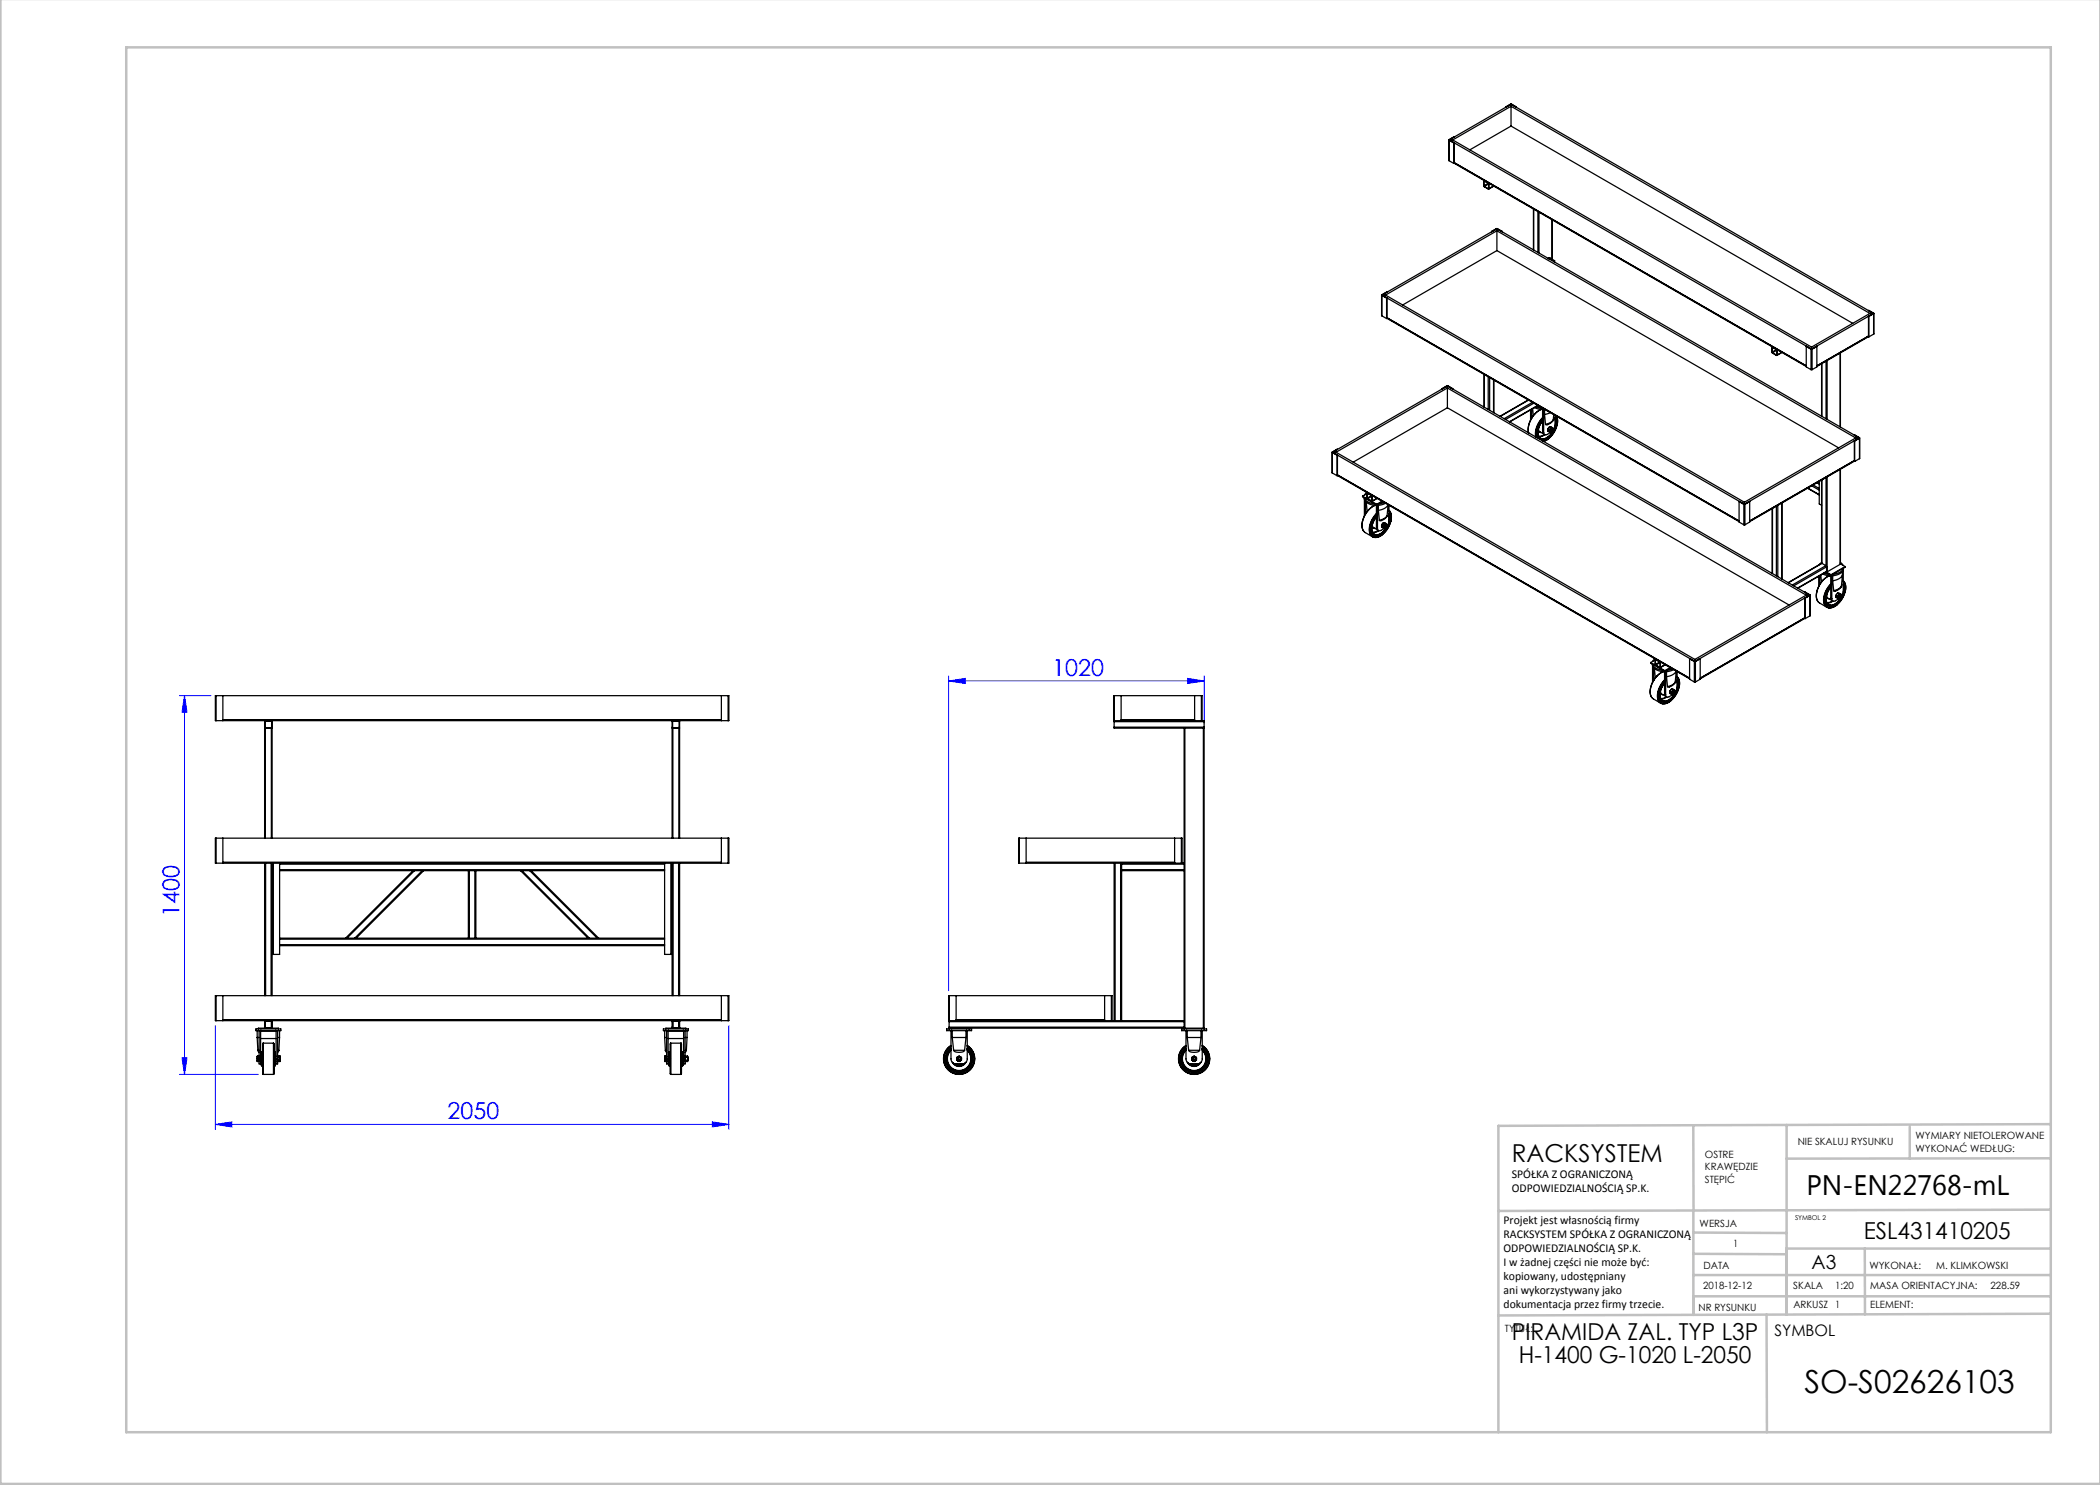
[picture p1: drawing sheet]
<svg xmlns="http://www.w3.org/2000/svg" width="420mm" height="297mm" viewBox="0 0 420 297" stroke-linecap="round" stroke-linejoin="round" font-family="sans-serif">
<g fill="none" stroke="#00f" stroke-width=".2">
<path d="M35.9 139.1h6.3M36.9 139.1v75.8M36.9 139.1l.5 3.3h-1zM189.7 136.2l3.3-.5v1zM189.7 135.2v62.9M189.7 136.2h51.1M237.5 135.7l3.3 .5-3.3 .5zM240.8 135.2v9.4M35.9 214.9h15.8M36.4 211.6h1l-.5 3.3zM43.1 205.1v20.8M145.8 205.1v20.8"/>
<path d="M43.1 224.9l3.3-.5v1zM43.1 224.9h102.7M142.5 224.4l3.3 .5-3.3 .5z"/>
</g>
<g fill="none" stroke="#c0c0c0" stroke-width=".5">
<path d="M.1 -.1v296.9h419.9M25.2 9.5h385v276.9h-385zM338.7 225.2v16.9M357.3 225v37.9M382 225.4v6.3M410.1 224.8l-110.4 .4v61.2M410.1 231.7h-52.8M338.7 259.3h71.5M338.7 255h71.5M338.7 250.8l18.6 .1M338.7 246.5l18.6 .1M338.7 242.1v20.9"/>
<path d="M373 249.7v13.2M410.1 241.9l-110.4 .3M410.2 249.7h-52.9v13.2M353.3 262.9l.1 23.5M410.2 262.7l-110.5 .4"/>
</g>
<g fill="#00f">
<path d="M43.1 224.9l3.3-.5v1zM142.5 224.4l3.3 .5-3.3 .5zM189.7 136.2l3.3-.5v1zM237.5 135.7l3.3 .5-3.3 .5z"/>
<path d="M36.4 211.6h1l-.5 3.3zM36.9 139.1l.5 3.3h-1z"/>
</g>
<g fill="none" stroke="#000" stroke-width=".25">
<path d="M289.8 28v4.1M289.8 28.1v-.2l1-.5-.9 .7M289.8 28.1v4M289.8 28.1l1 .5M289.8 32.1l1 .6M289.8 28l72.5 41.8M289.8 28h.7M290.5 28l71.8 41.4M290.5 28l11.7-6.7 71.8 41.4M290.8 28.6v4.1M290.8 28.6v4M290.8 32.6v.1"/>
<path d="M290.8 32.5l70.5 40.7M290.8 32.6l70.5 40.7M296.8 37.2l.1 .1M296.8 36.3v.9M296.8 36.1h.1M296.9 36.1l-.2 .1 .1 1.1 .8 .5 .2-.1M296.9 36.2l-.1 .1M296.9 36.2l.7 .5M296.9 37.3l.7 .4M297.6 36.6l.2 .2M297.6 36.7l.1 .1M297.6 36.7l-.8 .5"/>
<path d="M297.7 37.7h-.1M297.7 36.8v.9M297.7 36.8l-.8 .5M297.8 36.8v.9M297.9 36.7l-.1 .1M298.7 37.2l-.9 .5M298.8 37.2l-1.1 .6M301.1 21.4l1.1-.6 1.1 .6M301.1 21.4h.1M301.1 21.4v.1M302.1 20.9l1.2 .5M302.2 20.8l-12.4 7.2"/>
<path d="M302.2 20.8l72.5 41.9M302.2 20.8v4.4M302.2 25.2l68.3 39.5M302.2 25.2l-8.2 4.8M303.3 21.4v.1M276.3 59l.1 4.2M276.4 59.1v-.1l1-.6-.9 .7M276.4 59.1l.9 .5M276.4 59.1v4.1M276.4 59l72.5 41.9M276.4 59h.7M277.1 59l71.8 41.4"/>
<path d="M277.1 59l22.3-12.8 71.8 41.4M277.3 59.6l.1 4.1M277.3 59.6v4.1M298.3 46.3l1.1-.6 1 .6M298.3 46.3h.1M298.3 46.3v.1M299.3 45.8h.2M299.4 45.7l72.5 41.9M299.4 45.7l-23 13.3M299.4 45.7v4.4M299.4 50.1l68.3 39.5M299.4 50.1l-18.9 10.9"/>
<path d="M300.4 46.3h.1M300.4 46.3v.1M306.7 41.8v8.2M307.6 42.3v8.2M307.8 42.4v8.2M309.7 51.6h.3M309.7 51.6l-.1 .1M309.7 51.6l.1 .1M309.8 51.7h.1M309.8 51.7h-.1M309.8 51.7v.1M309.9 51.7l.9 .5"/>
<path d="M309.9 51.7v.1M310 51.6l-.1 .1M310 51.6l.9 .5M310.4 44v7.9M310.5 44v7.9M310.8 52.2v.2M310.9 52.1l-.1 .1M310.9 52.1v.3M276.4 63.2l.9 .5M277.4 63.7h-.1M277.4 63.5l70.4 40.7M277.4 63.7l70.4 40.6"/>
<path d="M288.4 77.7l1.1-.5 1 .5M288.4 77.7l1.1-.6 1 .6M288.4 77.7v.1M289.5 77.2l72.5 41.8h-.7M289.5 77.2l-23 13.3M289.5 77.2v4.4M290.5 77.7v.1M296.8 74.9v6.5M296.9 74.9v6.6M297.6 75.4v6.5M297.9 75.5v6.6M298.7 76v6.5"/>
<path d="M298.8 76v6.5M305.7 80l-5.7 3.3M354.4 70.4l.1 .1M354.4 69.5v.9M354.4 69.4h.1M354.5 69.5h-.1M354.5 69.5l.8 .4M354.5 70.5l.8 .5M355.3 69.9v.2M355.3 69.9l-.9 .5M355.3 71h.1M355.3 70.1v.9"/>
<path d="M355.3 70.1l-.8 .4M355.4 70.1l-.1-.2-.9-.5v1.1l.9 .6 .1-.1M355.4 70.1v.9M355.6 70l-.2 .1M356.3 70.5l-.9 .5M356.4 70.5l-1 .6M361.3 69.3v4.1l.9 .5M361.3 69.3l.9 .6M361.3 69.3h.1M362.2 69.9h.2M362.2 73.9h.2M362.2 69.9v4"/>
<path d="M362.3 69.4v.4M362.4 69.9v4M363.4 69.3l-1.2 .5M363.4 69.3l-1 .6M363.4 69.3v4.1l-1 .5M364.3 72.8v10.4M364.4 72.7v10.6M365.2 72.2v11.6M365.4 72.1v11.8M368 70.6v14.8M368.1 70.6v14.8M373.7 62.1l1 .5v.1"/>
<path d="M373.7 63.3h.1M373.7 63.3v4M373.7 67.3l.1 .1M373.7 67.2l-10.3 6M373.7 67.3l-10.3 6M373.8 63.3v4.1M374 62.7l-11.7 6.7M374 62.7h.7M374.6 62.6l-.9 .7M374.7 62.7l-12.4 7.1M374.7 62.7l-.9 .6M374.7 62.7v4.1"/>
<path d="M374.7 66.8l-.9 .6M374.8 62.7l-.1 4.1M266.4 90.5l.1 4.1M266.5 90.5v4.1M266.5 90.5l.9 .6M266.5 94.6l.9 .5M266.5 90.5l72.5 41.8M266.5 90.5h.7M266.6 90.4v.1M267.2 90.5l71.8 41.4M267.2 90.5l22.3-12.9 71.8 41.4M267.4 91.1v4"/>
<path d="M267.4 91.1l.1 4M267.5 89.9l-1 .5v.1M267.5 95.1h-.1M267.5 95l70.4 40.6M267.5 95.1l70.4 40.7M272.5 99.2l2.8 1.7M272.5 99.2v.2l2.8 1.6M272.9 99.9v3.3M273.3 98.5l-.4 .5M273.4 98.7v.9l.1 .2M273.4 98.7l-.9 .5M273.5 99.6v.1"/>
<path d="M273.5 98.7v.9M273.5 98.6h-.1M273.5 98.6l-.1 .1M273.5 98.7h.1M273.5 98.7l.8 .4M273.5 99.7l.8 .5M274.3 99l.2 .3M274.3 99.1l.1 .1M274.3 99.1l-.8 .5M274.4 99.2v.9M274.4 99.2l-.9 .5M274.5 99.3v.9"/>
<path d="M274.6 99.2l-.1 .1M275.4 99.7l-.9 .5M275.4 99.7l-1 .6M289.5 81.6l68.3 39.4M289.5 81.6l-18.9 10.8M305.7 80l-5.6 3.3M306.1 82v2M306.2 83.9a3.8 3.8 0 0 0-.5 2.7M306.3 81.9v1.7M306.5 80.5l-5.7 3.2M306.5 81.7l.2 1.4M306.8 80.6l-5.7 3.3"/>
<path d="M306.9 81.5l.9 .3 1.1 .1v1M307.2 81.4l1 .2M307.5 86.6l.1 .7 .5 .5M307.5 81.2l1.1 .6M307.5 81.1l-5.6 3.2M307.6 81.1h.1M307.6 81.1l-5.7 3.3M307.6 86l.2 .4 .4 .1M307.7 85.7l.2 .6 .7 .4M308.3 81.9a4.1 4.1 0 0 0-2 1.8M308.3 81.9a4.5 4.5 0 0 0-2.6 4.7M308.5 84.2a3.4 3.4 0 0 0-.8 3"/>
<path d="M308.5 86.4l.1 .3 .3 .2-.5 .4h-.6M308.5 83.8a3.9 3.9 0 0 0-1 3.8M308.5 83.6a4.4 4.4 0 0 0-1.3 3.8M308.5 83.5a4.5 4.5 0 0 0-1.3 3.9M308.5 84.2a2.82 2.82 0 0 0-.5 3.4 1.67 1.67 0 0 0 2.2-.7l.7-1.2M308.5 81.9v4.5M308.5 86.4l.2 .1M308.6 81.7v.1M308.7 81.7l-.1 .1M308.7 81.9v4.6M308.9 86.9l-.6 .3h-.6M308.9 82.9l.2 2"/>
<path d="M309.6 85.8v.4l.3 .2M309.6 85.8l.3 .2M309.8 87.7l-1.1 .6M309.9 86v.2M309.9 86.4h.2M309.9 85.4l.7 .2M309.9 85.4l-.3 .4M309.9 85.4l.3 .1M309.9 86.2l.2 .2M309.9 86.2v.2M310.1 82.5l-1.2 .4M310.1 85.8l-.2 .4"/>
<path d="M310.1 85.8l-.2 .2M310.1 86.4h.1M310.2 85.9v-.1a.16 .16 0 0 1 .2 .2 .16 .16 0 0 1-.1 .2 .16 .16 0 0 1-.2-.1zM310.2 86.4l-.8 .5a.43 .43 0 0 1-.5 0 .43 .43 0 0 1-.2-.4M310.2 85.5l-.1 .3M310.2 85.5l.2 .1M310.2 86.4l.5-.4 .3-.6v-2.3a3.3 3.3 0 0 1-.7 4.1l-1 .7-.8 .3M310.3 86.2h-.1M310.4 85.6l-.3 .2M310.4 85.6l.2 .2M310.4 86.2l-.3 .2M310.4 85.6h.2"/>
<path d="M310.4 86.2l-.2 .2M310.4 85.9a.22 .22 0 0 0-.3 0 .22 .22 0 0 0 .1 .3M310.4 85.9h.1M310.4 85.9a.22 .22 0 0 0-.3 0 .22 .22 0 0 0 .2 .3M310.6 85.6v.2M310.6 85.8l-.2 .4M310.7 84a1.6 1.6 0 0 1-1.6 .9M310.7 84l-.6 .5-1 .4M310.7 86.1a2.23 2.23 0 0 1-2.6 1.5l-.4-.4M310.7 82.9v1.1M311 83.5a3.5 3.5 0 0 1-2.6 4.4 1.46 1.46 0 0 1-.8-2.1l.4-1 .5-.7M311 83.6a3.5 3.5 0 0 1-2.5 4.3 1.4 1.4 0 0 1-.9-2.1l.4-1 .5-.7"/>
<path d="M311 83.8a2.44 2.44 0 0 1 0 1.7M311 83.9v1.2M311.3 83.3l.2 .7-.1 1.1 .1-1zM311.4 85.1l-.7 1.5-.9 1.1M361.5 97.6l2.3 1.4M361.6 97.6l2.2 1.3M362.3 97.2l1.5 .8M362.6 97l1.2 .7M363.4 96.6l.4 .2M363.5 96.5l.3 .2M363.8 96.3v4.5l.5 .3M364.3 96v16.7"/>
<path d="M364.4 96v16.7M365.2 95.5v17.7M365.4 95.4v19M368 93.9v19M368.1 93.9l-.1 19M370.9 87l1 .5v.2M370.9 92.2v.1M370.9 92.1l-21 12.1M370.9 92.2l-21 12.1M370.9 88.2v4.1M370.9 88.2v4M371.2 87.6l-22.3 12.8"/>
<path d="M371.2 87.6h.7M371.8 87.5v.2M371.9 87.6l-23 13.3M371.9 87.7l-1 .5M371.9 87.7v4M371.9 91.7l-1 .6M371.9 87.6v4.1M272.5 104.4l-.1 1 .3 .8M272.7 106.2l1.8 1.2M273 103l-.5 1.4M273 102.9a4.1 4.1 0 0 1 2-1.8 4.4 4.4 0 0 0-2.4 4.9l.1 .2M273.1 100.3v2.5"/>
<path d="M273.3 100.4v.3M273.3 100.7l.1 1.6M273.4 100.5l-.1 .2M274.3 105.8l.1 .7 .4 .4M274.4 100.1l-.1 .1M274.4 105.2l.2 .4 .4 .1M274.5 100.2l-.2 .1M274.5 104.9l.2 .6 .7 .4M274.8 106.9v.1M275.3 102.7a3.9 3.9 0 0 0-1.1 4.4 1.64 1.64 0 0 0 2.3-.2M275.3 105.5l.1 .4 .3 .2M275.3 102.8a3.9 3.9 0 0 0-1.1 4.2 1.53 1.53 0 0 0 2.3-.1"/>
<path d="M275.3 101.1v4.4M275.3 105.5l.2 .2M275.3 100.9v.1M275.5 101.1v4.6M275.7 102.1l1.1-.4 .8-.8-.2 2.3M275.7 101.1v1M275.7 102.1l.2 1.9M275.7 106.1l-.5 .3-.7 .1M276.3 105l.3 .2M276.3 105v.4l.3 .2M276.4 100.2l-1.1 .7M276.5 100.3l-1.2 .7"/>
<path d="M276.6 105.2l.1 .2M276.6 105.6h.2M276.7 104.5l-.4 .5M276.7 104.5l.3 .2M276.7 104.5l.6 .3M276.7 105.4l.1 .2M276.7 105.4l-.1 .2M276.8 105l-.1 .4M276.8 105l-.2 .2M276.8 105.6h.2M276.8 100.5l-1.1 .3M276.9 105l.2-.1 .1 .2a.22 .22 0 0 0-.4 0 .22 .22 0 0 0 .2 .3h-.2z"/>
<path d="M277 105.1v-.1a.16 .16 0 0 1 .2 .2 .16 .16 0 0 1-.1 .2 .16 .16 0 0 1-.2-.1zM277 105.6l-.8 .5a.43 .43 0 0 1-.5 0 .43 .43 0 0 1-.2-.4M277 104.7l-.2 .3M277 104.7l.2 .1M277.1 100.7a3.3 3.3 0 0 1-4.2-.7l-.1-.5a2.26 2.26 0 0 0 2.2 1.3M277.2 104.8l-.4 .2M277.2 104.8l.1 .2M277.2 105.4l-.4 .2M277.2 104.8h.1M277.2 105.4l-.2 .2M277.2 105.1h.1M277.3 104.8v.2"/>
<path d="M277.3 105l-.1 .4M277.4 103.2a1.6 1.6 0 0 1-1.5 .9v-.1M277.4 103.2l-.6 .5-.9 .3M277.4 105.3a2.23 2.23 0 0 1-2.6 1.5l-.3-.4M277.7 104.9a2.78 2.78 0 0 1-2.7 2 1.67 1.67 0 0 1-.5-2.2l.8-1.3a3.2 3.2 0 0 0-.8 3h.5l.6-.3M277.8 101.1v3.5l-.3 .6-.5 .4M277.8 102.1l.1 .1M277.8 102.3a3.3 3.3 0 0 1-.8 4 1.84 1.84 0 0 1-2.6 .8 3.4 3.4 0 0 1 .9-4.1M277.8 102.7a3.5 3.5 0 0 1-2.6 4.4 1.46 1.46 0 0 1-.8-2.1l.4-1 .5-.8a3 3 0 0 0-.6 3.7 1.86 1.86 0 0 0 2.4-1 3.2 3.2 0 0 0 .7-3.1M277.8 102.1l.4 .9v1.3M277.8 103a2.44 2.44 0 0 1-.1 1.7M277.8 103.1v1.2"/>
<path d="M277.9 102.2l.4 .8-.1 1.2M278.2 104.3l-.7 1.5-1 1.1M347.8 100.3l1.1 .5 1-.5M347.8 100.3l1 .6M347.8 100.3v4.1l1 .6M348.8 100.9h.2M348.8 105h.2M348.8 100.9v4.1M348.9 100.4v.5M349 100.9v4.1M349.9 100.3l-.9 .6M349.9 100.3v4.1l-.9 .6"/>
<path d="M354.4 101.7v13M354.5 101.7v13M355.3 101.2v14M355.6 101.1v14.2M356.3 100.6v15.2M356.4 100.6v15.2M361 118.5l1 .5v.1M361 119.6v4.1M361.3 119l-22.3 12.9M361.9 119l-.9 .6M362 119.1l-23 13.2M362 119.1v4.1"/>
<path d="M362 119v4.2M363.7 115.2v2.1M363.8 117.1a3.2 3.2 0 0 0-.2 3.2M363.9 117a4.1 4.1 0 0 1 2-1.9 4.4 4.4 0 0 0-2.4 5l.3 .4 1.6 .9M364 115.1v1.8M364.2 115l.1 1.4M364.3 112.7h.1M364.3 112.7l-6.7 3.8M364.3 112.5l-.4 .4M364.4 112.7l.8 .4M364.4 112.7l-6.7 3.9M364.8 114.6l1 .3"/>
<path d="M365.1 119.8l.2 .8 .4 .4M365.1 114.4l1.1 .7M365.2 113.1l.1 .3M365.2 113.1l-6.7 3.9M365.3 119.3l.2 .3 .3 .2M365.3 114.3l-5.7 3.4M365.3 113.4v.9M365.3 113.4l-6.6 3.8M365.3 114.3l-5.8 3.3M365.3 119l.2 .6 .7 .4M365.4 114.4h-.2l1 .5M366.1 116.8a3.9 3.9 0 0 0-1 4.4 1.64 1.64 0 0 0 2.3-.2"/>
<path d="M366.1 119.6l.2 .4 .3 .2M366.1 116.9a3.9 3.9 0 0 0-1 4.2 1.53 1.53 0 0 0 2.3-.1M366.1 119.6l.3 .2M366.1 115.2v4.4M366.2 114.9v.2M366.4 115.2v4.6M366.5 115.1v1.1M366.5 116.2l.2 1.9M367.2 119l.3 .2M367.2 119v.5l.3 .2M367.5 119.2v.3M367.5 119.7h.2"/>
<path d="M367.5 118.6l-.3 .4M367.5 118.6l.3 .2M367.5 118.6l.7 .2M367.5 119.5l.2 .2M367.5 119.5v.2M367.7 119l-.2 .5M367.7 119l-.2 .2M367.7 119.7h.1M367.8 119.1l.2-.1 .1 .2a.22 .22 0 0 0-.4 0 .22 .22 0 0 0 .2 .3h-.2zM367.8 119.2l.1-.1a.16 .16 0 0 1 .1 .1 .16 .16 0 0 1-.1 .2 .16 .16 0 0 1-.2-.1zM367.8 119.7l-.7 .5a.43 .43 0 0 1-.5 0 .43 .43 0 0 1-.2-.4M367.8 118.8l-.1 .2"/>
<path d="M367.8 118.8h.2M368 118.8l-.3 .2M368 118.8l.2 .3M368 119.5l-.3 .2M368 118.8h.2M368 119.5l-.2 .2M368 112.9l-2.6 1.5M368.1 119.2h.1M368.1 112.5l.5 .6M368.1 112.8l.9 .5M368.2 118.8v.3M368.2 119.1l-.2 .4"/>
<path d="M368.3 117.2a1.6 1.6 0 0 1-1.5 1l-.1-.1M368.3 117.2l-.6 .6-1 .3M368.5 115l-.8 .8-1.2 .4M368.5 114.3v.7M368.5 115l-.2 2.2M368.5 119a2.78 2.78 0 0 1-2.6 2 1.67 1.67 0 0 1-.5-2.3l.7-1.2a2.86 2.86 0 0 0-.5 3.3 1.68 1.68 0 0 0 2.3-.8l.4-.6M368.7 116.1a2.16 2.16 0 0 1 .3 2.2M368.7 114v4.5l-.3 .7-.5 .5M368.7 116.4a3.3 3.3 0 0 1-.8 4 1.84 1.84 0 0 1-2.6 .7 3.4 3.4 0 0 1 .8-4M368.7 116.8a3.5 3.5 0 0 1-2.7 4.4 1.46 1.46 0 0 1-.8-2.1l.4-1 .5-.8M368.7 116.9a3.5 3.5 0 0 1-2.6 4.3 1.4 1.4 0 0 1-.9-2.1l.4-1 .5-.7M368.7 116.2l.4 .8-.1 1.3"/>
<path d="M368.7 117a2.44 2.44 0 0 1-.1 1.8M368.7 117.2v1.2M368.7 113.6a2.24 2.24 0 0 1-2.1 1.3M368.7 113.6a1.84 1.84 0 0 1-2 1.5h-1.1l-1.1-.3M369 113.3l-2.8 1.6M369 113.3v.1l-2.8 1.7M369 118.3l-.6 1.6-1 1.1M43.2 139.1h-.1v5h.1M43.2 139.1v5M43.2 139.1h102.4M44.6 139.1v5M144.3 139.1v5"/>
<path d="M145.6 139.1h.2v5h-.2M145.6 139.1v5M222.9 139.1h-.2v5h.2M222.9 139.1h17.4M222.9 139.1v5M224.2 139.1v5M238.9 139.1v5M240.3 139.1h.1v5M240.3 139.1v5M330.1 132.5l2.9 1.6M330.1 132.5v.1l2.9 1.7M330.4 139.5l1.7 1.1"/>
<path d="M330.5 132.8a1.91 1.91 0 0 0 2.1 1.5h1l1.1-.4M330.5 132.8a2.2 2.2 0 0 0 2.1 1.2M330.5 133.1v3.4M330.6 136.3a3.2 3.2 0 0 0-.2 3.2M330.7 133.5v2.6M330.9 133.7v.3M330.9 134l.2 1.6M331 131.8l-.4 .5M331 133.8l-.1 .2M331 132l-.9 .5M331.1 132.9l.1 .1M331.1 132v.9"/>
<path d="M331.1 131.8v.1M331.2 131.9h-.2v1l.2 .2M331.2 131.9l-.1 .1M331.2 131.9l.7 .5M331.2 133l.7 .5M331.4 135.2l-.7 1M331.4 135.2l1.3-.9a4.4 4.4 0 0 0-2.5 5l.2 .2M331.9 139l.1 .8 .4 .4M331.9 132.3l.2 .3M331.9 132.4l.1 .1M331.9 132.4l-.8 .5M332 133.4l-.1 .1"/>
<path d="M332 132.5v.9M332 132.5l-.8 .5M332 138.5l.2 .3 .4 .2M332.1 133.5h-.2M332.1 132.6v.9M332.1 138.2l.2 .6 .7 .4M332.2 132.5l-.1 .1M332.9 136a3.9 3.9 0 0 0-1.1 4.4 1.64 1.64 0 0 0 2.4-.2M332.9 138.8l.1 .4 .3 .2-.5 .3-.6 .1M332.9 136.1a3.9 3.9 0 0 0-1.1 4.2 1.53 1.53 0 0 0 2.3-.1M332.9 134.3v4.5M332.9 138.8l.2 .1"/>
<path d="M333 134.1v.2M333 132.9l-.9 .6M333.1 133l-1.1 .5M333.1 134.3v4.6M333.3 139.4l-.6 .3h-.6M333.3 135.3l1.3-.4 .6-.7-.2 2.2M333.3 134.3v1M333.3 135.3l.2 2M334 138.2l.3 .2M334 138.2v.5l.3 .2M334 133.5l-1 .6M334.1 133.6l-1.1 .7"/>
<path d="M334.3 138.4v.3M334.3 138.9h.2M334.3 137.8l-.3 .4M334.3 137.8l.3 .2M334.3 137.8l.7 .2M334.3 138.7l.2 .2M334.3 138.7v.2M334.5 138.2l-.2 .5M334.5 138.2l-.2 .2M334.5 133.8l-1.2 .2M334.6 138.3a.16 .16 0 0 1 .2 .1 .16 .16 0 0 1-.1 .2 .16 .16 0 0 1-.2-.1zM334.6 138l-.1 .2"/>
<path d="M334.6 138h.2M334.7 138.7h-.1M334.8 138l-.3 .2M334.8 138l.2 .3M334.8 138.7l-.3 .2M334.8 138h.2M334.8 138.3a.22 .22 0 0 0-.3 .1 .22 .22 0 0 0 .1 .3M334.8 138.3v.1M334.8 138.3a.22 .22 0 0 0-.3 .1 .22 .22 0 0 0 .2 .3M335 138v.3M335 138.3l-.2 .4M335 136.4a1.6 1.6 0 0 1-1.5 1v-.1"/>
<path d="M335 136.4l-.5 .6-1 .3M335.1 138.5a2.23 2.23 0 0 1-2.6 1.6l-.4-.4M335.3 138.2a2.78 2.78 0 0 1-2.7 2 1.67 1.67 0 0 1-.4-2.3l.7-1.3a3.4 3.4 0 0 0-.8 3.1M335.4 137.6l-.4 1-1.2 .7a.43 .43 0 0 1-.5 .1 .43 .43 0 0 1-.2-.5M335.4 135.6a3.3 3.3 0 0 1-.7 4 1.84 1.84 0 0 1-2.6 .7 3.4 3.4 0 0 1 .8-4M335.4 136a3.5 3.5 0 0 1-2.6 4.4 1.46 1.46 0 0 1-.8-2.2l.4-.9 .5-.8M335.4 136a3.5 3.5 0 0 1-2.5 4.4 1.4 1.4 0 0 1-.9-2.1l.4-1 .5-.8M335.4 136.2a2.43 2.43 0 0 1 0 1.8M335.4 136.4v1.2M335.4 134.3v3.3M335.8 137.5a2.23 2.23 0 0 0-.4-2.2 3.4 3.4 0 0 1-.7 4.3l-.6 .6M337.9 131.8l1 .5"/>
<path d="M337.9 131.8v4l1 .6M338 131.7l-.1 .1M338.9 132.3h.2M338.9 136.4h.2M338.9 132.3v4.1M339 131.9v.4M339.1 132.3v4.1M340 131.8l-1.1 .4M340 131.8l-.9 .5M340 131.8v4l-.9 .6M361 123.7h.1M361 123.6l-21 12"/>
<path d="M361 123.7l-21 12.1M362 123.2l-1 .5M366.5 120.2l-.6 .3h-.6M366.6 120.2l-.6 .3-.6 .1M43.2 144.1h102.4M44.6 144h99.7M53.1 144.3h1.2v1.2h-1.2zM53.1 144.1l-.2 .2v1.2l.2 .1 1.3-.1v-1.2l-.2-.2M134.6 144.3h1.2v1.2h-1.2zM134.6 144.1l-.2 .2v1.2l.2 .1 1.3-.1v-1.2l-.2-.2M222.8 145.4v.2h14M222.8 144.1v.2"/>
<path d="M222.8 144.3v1.1M222.8 145.4h18M222.8 144.3h18M222.9 144.1h17.4M224.2 144h14.7M236.8 145.6h.2M236.8 145.6v27M237 145.6h3.7M237 145.6v60M240.3 144.1h.1M240.4 144.1h.4v.2M240.7 145.6h.1"/>
<path d="M240.7 145.6v60M240.8 145.4v.2M240.8 144.3v1.1M240.8 145.6v60.2M43.2 167.6h-.1v5h.1M43.2 167.6v5M43.2 172.6h102.4M43.2 167.6h102.4M44.6 167.6v5M44.6 172.5h99.7M52.9 167.6v-22h.2v22M52.9 172.6v26.5"/>
<path d="M53.1 172.6v26.5M54.2 172.6v26.5M54.3 167.6v-22h.1v22M54.4 172.6v26.5M54.7 172.6v18.3M55.9 172.6v18.3h-1.2M55.9 174.1h26.7M55.9 173.9h77M55.9 172.8h77M82.6 174.1h.3M82.6 174.1l-13.5 13.5M82.9 174.1h1.6"/>
<path d="M82.9 174.1l-13.5 13.5M84.5 174.1h.2M84.5 174.1l-13.5 13.5M84.7 174.1h9M84.7 174.1l-13.5 13.5M93.7 174.1h.2M93.7 174.1v13.5M93.9 174.1h1.1M93.9 174.1v13.5M95 174.1h.2M95 174.1v13.5M95.2 174.1h8.9"/>
<path d="M95.2 174.1v13.5M104.1 174.1h.3M104.1 174.1l13.5 13.5M104.4 174.1h1.6M104.4 174.1l13.5 13.5M106 174.1h.2M106 174.1l13.5 13.5M106.2 174.1h26.7M106.2 174.1l13.5 13.5M132.9 172.6v18.3h1.3M134.2 172.6v18.3M134.4 167.6v-22h.2v22"/>
<path d="M134.4 172.6v26.5M134.6 172.6v26.5M135.7 172.6v26.5M135.8 167.6v-22h.1v22M135.9 172.6v26.5M144.3 167.6v5M145.6 167.6h.2v5h-.2M145.6 167.6v5M203.9 167.6h-.2v5h.2M203.9 172.6h32.4M203.9 167.6h32.4M203.9 167.6v5"/>
<path d="M205.2 172.5h29.7M205.2 167.6v5M222.8 172.6v31.5M223 172.6v31.5M224.1 172.6v31.5M224.3 173.9v.2M224.3 172.6v.2M224.3 174.1h12.5M224.3 173.9h12.5M224.3 172.8h12.5M224.3 172.8v1.1M224.3 174.1v30"/>
<path d="M234.9 167.6v5M236.3 167.6h.1v5M236.3 172.6h.1M236.3 167.6v5M236.4 172.6h.4M236.8 173.9v.2M236.8 172.6v.2M236.8 172.8v1.1M236.8 174.1v30M43.2 199.1h-.1v5h.1M43.2 199.1h102.4M43.2 199.1v5"/>
<path d="M44.6 199.1v5M54.4 190.9h.3M55.9 187.6h13.2M55.9 189.1h77M55.9 188.9h77M55.9 187.8h77M69.1 187.6h.3M69.4 187.6h1.6M71 187.6h.2M71.2 187.6h22.5M93.7 187.6h.2M93.9 187.6h1.1"/>
<path d="M95 187.6h.2M95.2 187.6h22.4M117.6 187.6h.3M117.9 187.6h1.6M119.5 187.6h.2M119.7 187.6h13.2M134.2 190.9h.2M144.3 199.1v5M145.6 199.1h.2v5h-.2M145.6 199.1v5M189.9 199.1h-.2v5h.2M189.9 199.1h32.4"/>
<path d="M189.9 199.1v5M191.2 199.1v5M220.9 199.1v5M222.3 199.1h.1v5M222.3 199.1v5M43.2 204.1h102.4M44.6 204h99.7M51.4 207.5h.4M51.4 207.5l.2 2.6M51.4 206.1v1.4M51.4 211.8l.1 .2M51.4 211.3l.1 .2"/>
<path d="M51.4 212.2l.1 .1M51.4 211.8v.4M51.4 211.3v.5M51.5 211.5l-.1 .3M51.5 211.2l-.1 .1M51.5 212l-.1 .2M51.5 211.5h.3M51.5 211.2h.3M51.5 212h.3M51.6 210.1l.2 .4M51.6 210.1h.2M51.7 205.8h-.5v.3h5v-.3h-.5"/>
<path d="M51.7 205.8h4M51.7 205.8v-.2h4v.2M51.8 211.3h.1M51.8 212.2h.1M51.8 211.8h.3v1h-.3zM51.8 206.1v6.2h-.3M52.1 212.3h.2M52.1 211.3h.2M52.1 206.1v5.7M52.1 206.2h3.1M52.1 207.7h3.1M52.3 210.4v2.8"/>
<path d="M52.3 213.2h.2M52.5 210.3l-.2 .1M52.6 214.8l.1 .1M52.6 208.7v6.1M52.7 208.6l-.1 .1M52.7 208.6v6.3M52.7 208.6h2M52.7 214.9h2M52.9 205.4l.2 .2M52.9 204.1v1.5M53.1 204.3h1.2v1.2h-1.2zM53.1 204.1h.1"/>
<path d="M53.1 204.2v1.3M53.1 205.6h.1M53.1 204.1l-.2 .2M54.2 204.1l.2 .2M54.3 204.1h.1M54.3 204.2v1.3M54.3 205.6h.1M54.4 205.4l-.2 .2M54.4 204.1v1.5M54.7 208.6v.1M54.7 208.6v6.3M54.7 214.8v.1"/>
<path d="M54.7 208.7v6.1M54.8 210.3l.2 .1M55 210.4v2.8M55 213.2h-.2M55.1 212.3h.1M55.1 211.3h.1M55.2 211.8v1h.3v-1M55.2 211.8h.3M55.2 206.1v5.7M55.5 207.5h.4M55.5 210.1h.3M55.5 212.2v.1"/>
<path d="M55.5 206.1v5.7M55.5 211.2v.1M55.5 211.2v.3M55.5 211.5v.5M55.5 212v.3M55.5 211.5h.5M55.5 211.2h.5M55.5 212.3h.5M55.5 212h.5M55.8 210.1l-.3 .4M55.9 206.1v1.4M55.9 207.5l-.1 2.6"/>
<path d="M56 211.2v.1M56 211.5v.3M56 212v.2M56 211.3v.5M56 211.8v.4M56 212.2v.1M56 211.5v.6M56 211.3v.2M56 211.8v.2M132.9 207.5h.4M132.9 207.5l.2 2.6M132.9 206.1v1.4"/>
<path d="M132.9 211.8l.1 .2M132.9 211.3l.1 .2M132.9 212.2l.1 .1M132.9 211.3v.5M132.9 211.8v.4M133 211.5l-.1 .3M133 211.2l-.1 .1M133 212l-.1 .2M133 211.5h.3M133 211.2h.3M133 212h.3M133.1 210.1l.2 .4"/>
<path d="M133.1 210.1h.2M133.2 205.8h-.5v.3h5v-.3h-.5M133.2 205.8h4M133.2 205.8v-.2h4v.2M133.3 211.3h.1M133.3 212.2h.1M133.3 211.8h.3v1h-.3zM133.3 206.1v6.2h-.3M133.6 212.3h.2M133.6 211.3h.2M133.6 206.2h3.1M133.6 207.7h3.1"/>
<path d="M133.6 206.1v5.7M133.8 210.4v2.8M133.8 213.2h.2M134 210.3l-.2 .1M134.1 214.8l.1 .1M134.1 208.7v6.1M134.2 208.6l-.1 .1M134.2 208.6v6.3M134.2 208.6h2M134.2 214.9h2M134.4 205.4l.2 .2M134.4 204.1v1.5"/>
<path d="M134.6 204.3h1.2v1.2h-1.2zM134.6 204.1h.1M134.6 204.2v1.3M134.6 205.6h.1M134.6 204.1l-.2 .2M135.7 204.1l.2 .2M135.8 204.1h.1M135.8 204.2v1.3M135.8 205.6h.1M135.9 205.4l-.2 .2M135.9 204.1v1.5M136.2 208.6v.1"/>
<path d="M136.2 208.6v6.3M136.2 214.8v.1M136.2 208.7v6.1M136.3 210.3l.2 .1M136.5 210.4v2.8M136.5 213.2h-.2M136.6 212.3h.1M136.6 211.3h.1M136.7 211.8v1h.3v-1M136.7 211.8h.3M136.7 206.1v5.7M137 207.5h.4"/>
<path d="M137 210.1h.3M137 212.2v.1M137 206.1v5.7M137 211.2v.1M137 211.5h.5M137 211.2h.5M137 212.3h.5M137 212h.5M137 212v.3M137 211.5v.5M137 211.2v.3M137.3 210.1l-.3 .4"/>
<path d="M137.4 206.1v1.4M137.4 207.5l-.1 2.6M137.5 211.2v.1M137.5 212v.2M137.5 211.5v.3M137.5 211.8v.4M137.5 211.3v.5M137.5 212.2v.1M137.5 211.5v.6M137.5 211.8v.2M137.5 211.3v.2M189.8 205.8h-.5v.3h5v-.3h-.5"/>
<path d="M189.8 205.8h4M189.8 204.1v.2M189.8 205.4v.2M189.8 205.6h51M189.8 204.3v1.1M189.8 205.6v.2M189.8 204.3h47M189.8 205.4h47M189.9 204.1h32.4M190.2 206.1v5.7a1 1 0 0 0 1 1h1.2a1 1 0 0 0 1-1v-5.7M190.2 209.7a2.63 2.63 0 0 0-.3 3.8 2.63 2.63 0 0 0 3.9 0 2.63 2.63 0 0 0-.4-3.8M190.2 209.3a2.94 2.94 0 0 0-.6 4.4 2.94 2.94 0 0 0 4.4 0 2.94 2.94 0 0 0-.6-4.4"/>
<path d="M190.2 209.6a2.66 2.66 0 0 0-.3 4 2.66 2.66 0 0 0 3.9 0 2.66 2.66 0 0 0-.4-4M190.2 209.1a3.1 3.1 0 0 0-.8 4.7 3.1 3.1 0 0 0 4.8 0 3.1 3.1 0 0 0-.8-4.7M190.2 209.8a2.53 2.53 0 0 0-.2 3.7 2.53 2.53 0 0 0 3.7 0 2.53 2.53 0 0 0-.3-3.7M190.2 209.9a2.5 2.5 0 0 0-.2 3.6 2.5 2.5 0 0 0 3.6 0 2.5 2.5 0 0 0-.2-3.6M190.2 209.1a3.1 3.1 0 0 0-.7 4.7 3.1 3.1 0 0 0 4.7 0 3.1 3.1 0 0 0-.8-4.7M190.2 210a2.42 2.42 0 0 0-.1 3.4 2.42 2.42 0 0 0 3.5 0 2.42 2.42 0 0 0-.2-3.4M190.2 210.1a2.34 2.34 0 0 0 0 3.3 2.34 2.34 0 0 0 3.3 0 2.34 2.34 0 0 0-.1-3.3M190.5 207.5h2.7M190.5 206.1v1.4M190.5 207.5l.2 2.6M190.6 212.6a1.46 1.46 0 0 0 2.4 0M190.7 210.1h2.2"/>
<path d="M190.7 210.1a1.64 1.64 0 0 0 2.2 0M190.8 212.7a1.4 1.4 0 0 0 2.1 0M191.2 204h29.7M191.2 212.8l.6 .1 .6-.1M191.3 212.8l.5 .1 .5-.1M191.3 211.5l.5-.3 .5 .3v.5l-.5 .3-.5-.3zM192.7 212.7a1.33 1.33 0 0 1-1.8 0M193.2 212.4a1.53 1.53 0 0 1-1.4 .9 1.53 1.53 0 0 1-1.3-.9M193.2 206.1v1.4M193.2 207.5l-.3 2.6M193.8 205.6v.2M222.3 204.1h.1"/>
<path d="M222.4 204.1h.4M222.8 204.1h.2M223 204.1h1.1M224.1 204.1h.2M224.3 204.1h12.5M236.8 205.8h-.5v.3h5v-.3h-.5M236.8 205.8h4M236.8 204.1v.2M236.8 205.4v.4M236.8 204.3v1.1M237.2 206.1v5.7a1 1 0 0 0 1 1h1.2a1 1 0 0 0 1-1v-5.7M237.2 209.7a2.63 2.63 0 0 0-.3 3.8 2.63 2.63 0 0 0 3.9 0 2.63 2.63 0 0 0-.4-3.8"/>
<path d="M237.2 209.3a2.94 2.94 0 0 0-.6 4.4 2.94 2.94 0 0 0 4.4 0 2.94 2.94 0 0 0-.6-4.4M237.2 209.6a2.66 2.66 0 0 0-.3 4 2.66 2.66 0 0 0 3.9 0 2.66 2.66 0 0 0-.4-4M237.2 209.1a3.1 3.1 0 0 0-.8 4.7 3.1 3.1 0 0 0 4.8 0 3.1 3.1 0 0 0-.8-4.7M237.2 209.8a2.53 2.53 0 0 0-.2 3.7 2.53 2.53 0 0 0 3.7 0 2.53 2.53 0 0 0-.3-3.7M237.2 209.9a2.5 2.5 0 0 0-.2 3.6 2.5 2.5 0 0 0 3.6 0 2.5 2.5 0 0 0-.2-3.6M237.2 209.1a3.1 3.1 0 0 0-.7 4.7 3.1 3.1 0 0 0 4.7 0 3.1 3.1 0 0 0-.8-4.7M237.2 210a2.42 2.42 0 0 0-.1 3.4 2.42 2.42 0 0 0 3.5 0 2.42 2.42 0 0 0-.2-3.4M237.2 210.1a2.34 2.34 0 0 0 0 3.3 2.34 2.34 0 0 0 3.3 0 2.34 2.34 0 0 0-.1-3.3M237.5 207.5h2.7M237.5 207.5l.2 2.6M237.5 206.1v1.4M237.6 212.6a1.46 1.46 0 0 0 2.4 0"/>
<path d="M237.7 210.1h2.2M237.7 210.1a1.64 1.64 0 0 0 2.2 0M237.8 212.7a1.4 1.4 0 0 0 2.1 0M238.2 212.8l.6 .1 .6-.1M238.3 212.8l.5 .1 .5-.1M238.3 211.5l.5-.3 .5 .3v.5l-.5 .3-.5-.3zM239.7 212.7a1.33 1.33 0 0 1-1.8 0M240.2 212.4a1.53 1.53 0 0 1-1.4 .9 1.53 1.53 0 0 1-1.3-.9M240.2 207.5l-.3 2.6M240.2 206.1v1.4"/>
<circle cx="191.8" cy="211.8" r=".47"/>
<circle cx="191.8" cy="211.8" r=".3"/>
<circle cx="191.8" cy="211.8" r=".25"/>
<circle cx="238.8" cy="211.8" r=".25"/>
<circle cx="238.8" cy="211.8" r=".48"/>
<circle cx="238.8" cy="211.8" r=".3"/>
</g>
<text font-size="6.3" x="360.9" y="278.5">SO-S02626103</text>
<text font-size="5.6" x="361.3" y="239.1">PN-EN22768-mL</text>
<text font-size="4.9" x="302.4" y="232.4">RACKSYSTEM</text>
<g font-size="4.7" fill="#00f">
<text x="210.5" y="135.2">1020</text>
<text x="35.9" y="183.4" transform="rotate(-90 35.9 183.4)">1400</text>
<text x="89.5" y="223.9">2050</text>
</g>
<g font-size="4.7">
<text x="372.7" y="247.8">ESL431410205</text>
<text x="302.4" y="268.1">PIRAMIDA ZAL. TYP L3P</text>
<text x="303.8" y="272.6">H-1400 G-1020 L-2050</text>
</g>
<text font-size="3.9" x="362.3" y="253.8">A3</text>
<text font-size="3.2" x="354.9" y="267.2">SYMBOL</text>
<g font-size="2.4">
<text x="302.4" y="235.6">SPÓŁKA Z OGRANICZONĄ</text>
<text x="302.4" y="238.4">ODPOWIEDZIALNOŚCIĄ SP.K.</text>
<text x="300.7" y="244.7">Projekt jest własnością firmy</text>
<text x="300.7" y="247.5">RACKSYSTEM SPÓŁKA Z OGRANICZONĄ</text>
<text x="300.7" y="250.3">ODPOWIEDZIALNOŚCIĄ SP.K.</text>
<text x="300.7" y="253.1">I w żadnej części nie może być:</text>
<text x="300.7" y="256">kopiowany, udostępniany</text>
<text x="300.7" y="258.8">ani wykorzystywany jako</text>
<text x="300.7" y="261.6">dokumentacja przez firmy trzecie.</text>
</g>
<g font-size="2">
<text x="383.1" y="227.9">WYMIARY NIETOLEROWANE</text>
<text x="341" y="231.6">OSTRE</text>
<text x="359.5" y="228.9">NIE SKALUJ RYSUNKU</text>
<text x="383.1" y="230.4">WYKONAĆ WEDŁUG:</text>
<text x="341" y="234.1">KRAWĘDZIE</text>
<text x="341" y="236.6">STĘPIĆ</text>
<text x="339.9" y="245.4">WERSJA</text>
<text x="346.6" y="249.5">1</text>
<text x="340.6" y="257.7">2018-12-12</text>
<text x="340.7" y="253.8">DATA</text>
<text x="358.7" y="257.7">SKALA</text>
<text x="367" y="257.7">1:20</text>
<text x="373.9" y="253.8">WYKONAŁ:</text>
<text x="374.1" y="257.7">MASA ORIENTACYJNA:</text>
<text x="387.2" y="253.8">M. KLIMKOWSKI</text>
<text x="398.1" y="257.7">228.59</text>
<text x="339.7" y="262.3">NR RYSUNKU</text>
<text x="358.7" y="261.7">ARKUSZ 1</text>
<text x="374.1" y="261.7">ELEMENT:</text>
<text x="301" y="266.4">TYTUŁ:</text>
</g>
<text font-size="1.3" x="359" y="244">SYMBOL 2</text>
</svg>
